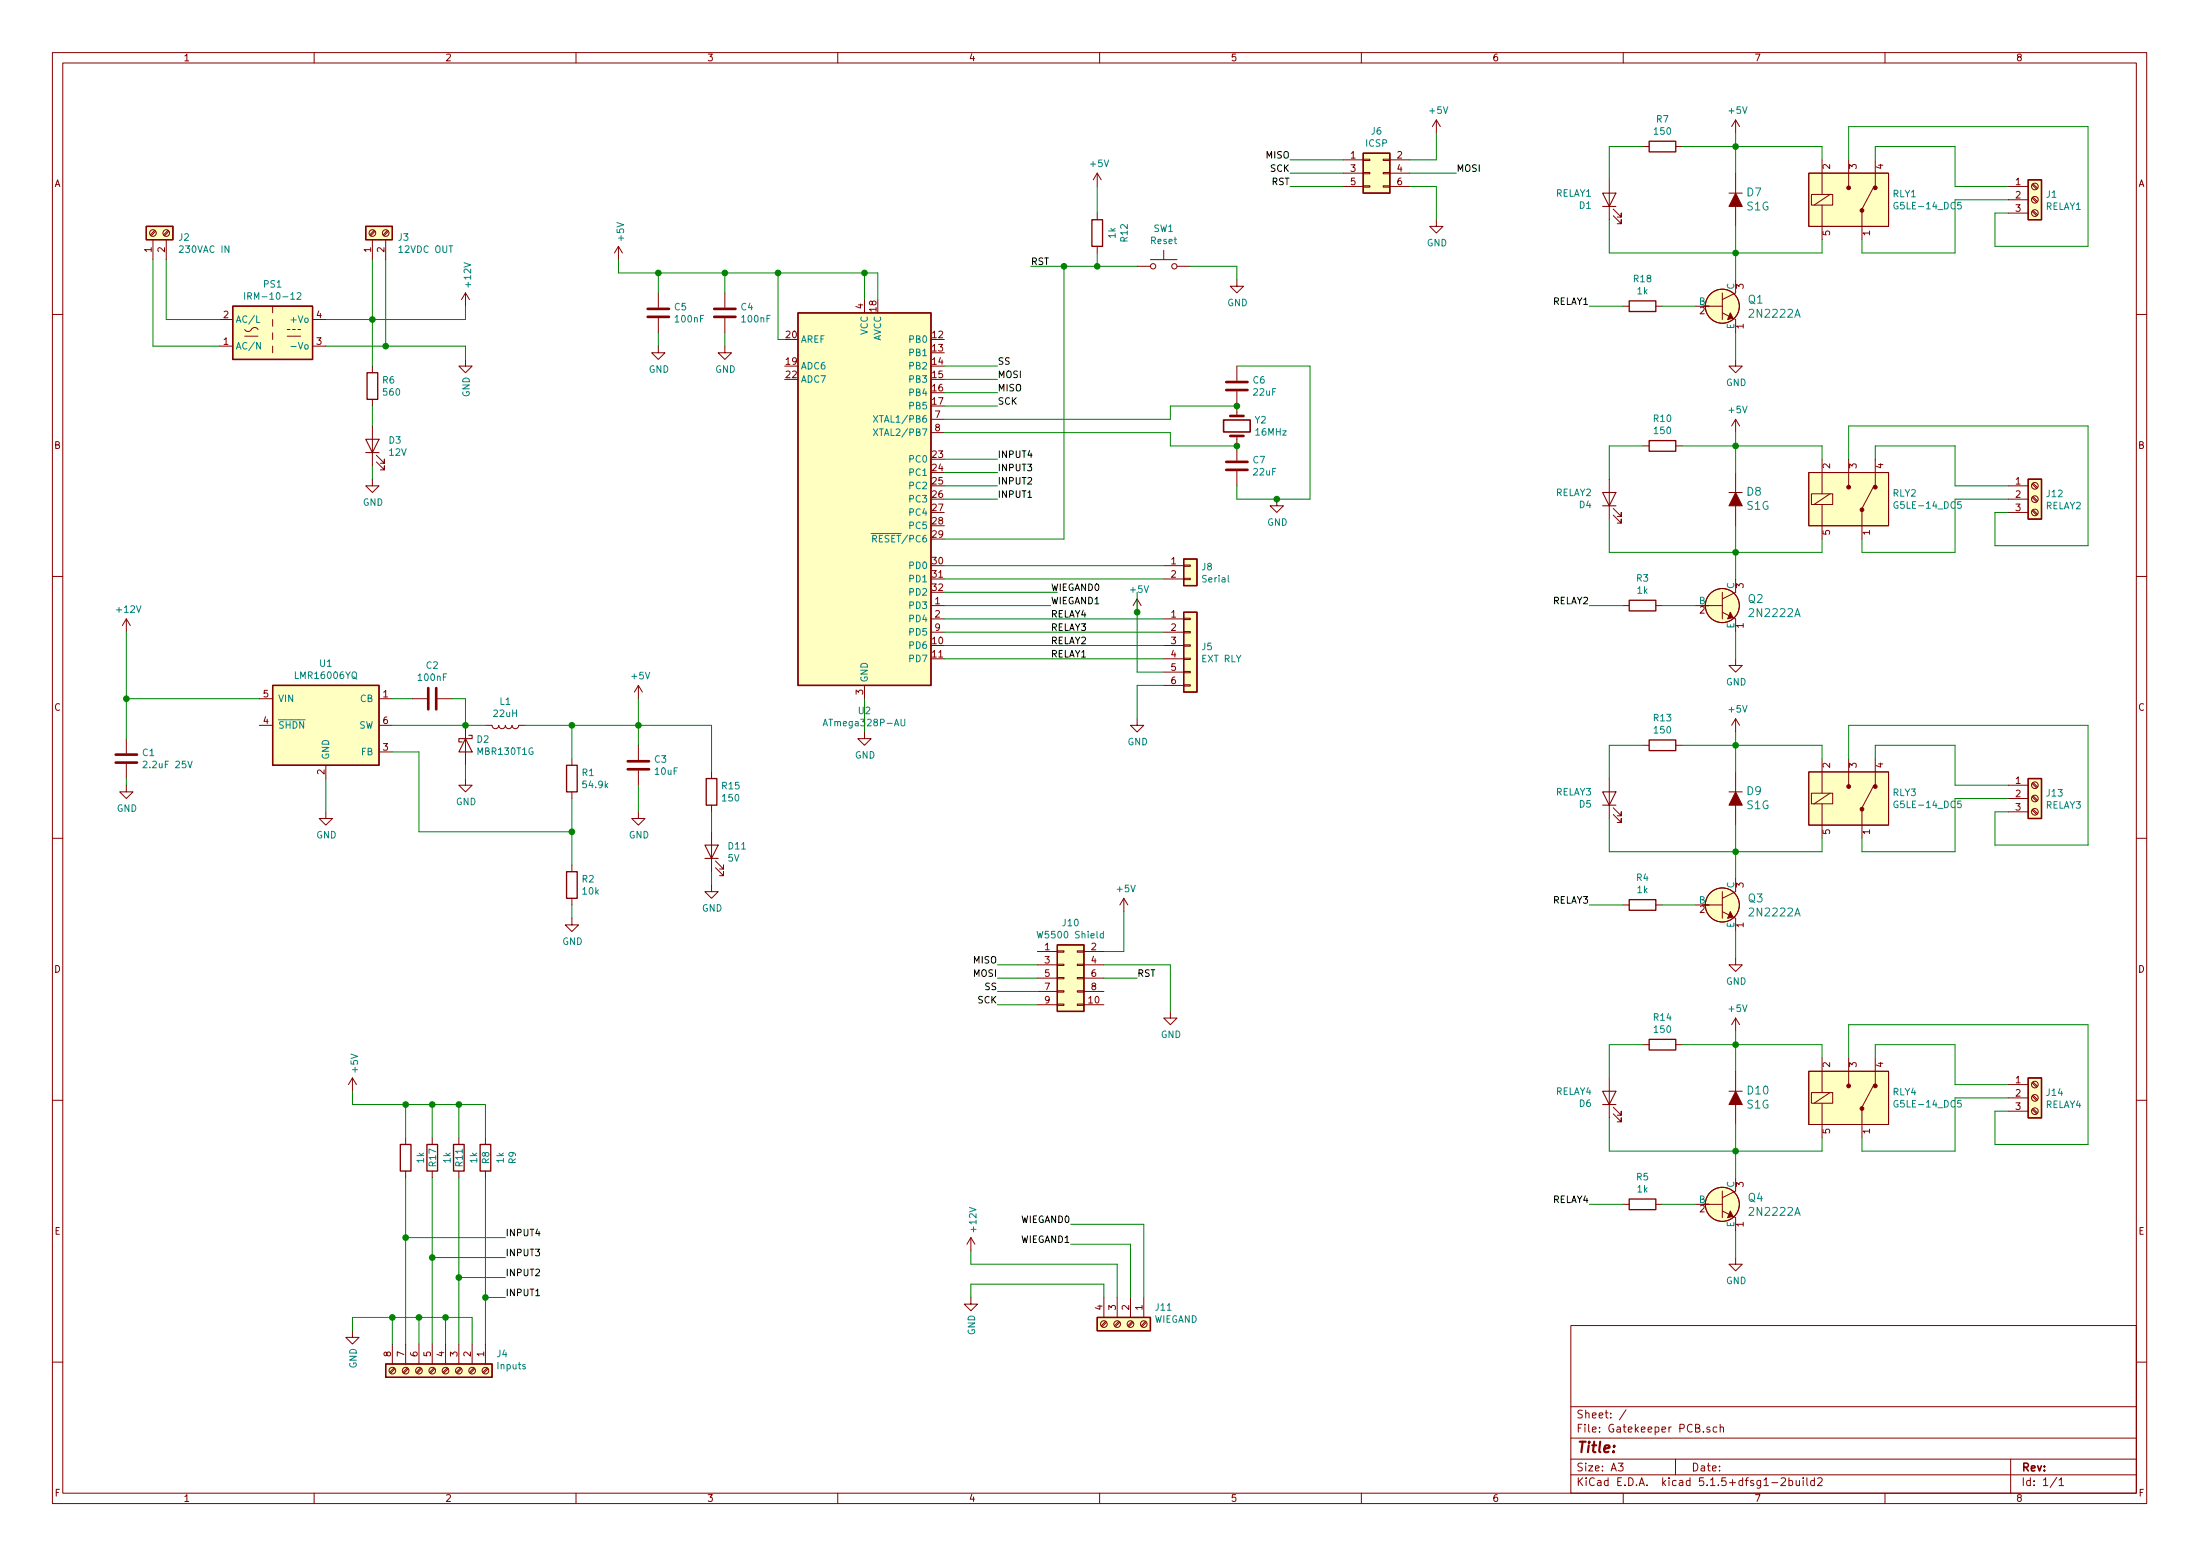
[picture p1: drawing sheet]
<svg xmlns="http://www.w3.org/2000/svg" width="420mm" height="297mm" viewBox="0 0 420 297" stroke-linecap="round" stroke-linejoin="round" font-family="sans-serif">
<g fill="none" stroke="#840000" stroke-width=".19">
<path d="M10 10h400v277h-400zM12 12h396v273.1h-396zM60 10v2M110 10v2M160 10v2M210 10v2M260 10v2M310 10v2M360 10v2M209.5 33.1l-.7 1.2M209.5 33.1v2.5M209.5 33.1l.8 1.2"/>
<path d="M256.5 35.6h3.8M256.5 30.5h3.8M256.5 33.1h3.8M260.3 35.5h1.3v.2h-1.3zM260.3 30.4h1.3v.2h-1.3zM260.3 32.9h1.3v.3h-1.3zM264.2 35.5h1.2v.2h-1.2zM264.2 30.4h1.2v.2h-1.2zM264.2 32.9h1.2v.3h-1.2zM265.4 35.6h3.8M265.4 30.5h3.8M265.4 33.1h3.8"/>
<path d="M274.3 22.9l-.7 1.3M274.3 22.9v2.5M274.3 22.9l.8 1.3M307.3 34.3v7.6M308.1 39.9l1.5 1.5v-.7v.7h-.7M313.7 28h1.3M320 28h1.3M330.2 36.9h2.5M331.5 22.9v2.5M331.5 33.1v3.8M331.5 39.4v3.8M331.5 22.9l-.8 1.3"/>
<path d="M331.5 22.9l.7 1.3M345.4 33.1h15.3v10.1h-15.3zM345.9 37.1h4.1v2.1h-4.1zM348 30.5v6.6M348 39.2v6.6M349.5 37.1l-3 2.1M353.1 30.5v5.1M357.9 35.6l-2.3 4.3M358.1 30.5v5.1M383.5 35.6h3.8M383.5 38.1h3.8M388.1 37.8l.9 .8"/>
<path d="M388.1 35.3l.9 .8M388.3 37.6l.8 .9M388.3 35.1l.8 .8M29.2 45.8v3.8M29.5 44l-.8 .8M29.7 44.2l-.8 .8M31.7 45.8v3.8M32.1 44l-.9 .8M32.3 44.2l-.9 .8M52.1 58.5v1.2M71.1 45.8v3.8M71.5 44l-.9 .8"/>
<path d="M71.6 44.2l-.8 .8M73.7 45.8v3.8M74 44l-.8 .8M74.2 44.2l-.9 .8M88.9 55.9l-.8 1.3M88.9 55.9v2.6M88.9 55.9l.8 1.3M118.1 47l-.8 1.3M118.1 47v2.6M118.1 47l.8 1.3M125.7 55.9v2.8M138.4 55.9v2.8"/>
<path d="M165.1 57.2v2.5M209.5 40.7v1.2M209.5 47v1.3M217.2 50.8h2.5M219.7 49.6h5.1M222.2 47.8v1.8M224.8 50.8h2.5M236.2 53.4v1.2h1.3l-1.3 1.3-1.3-1.3h1.3M274.3 41.9v1.3h1.3l-1.3 1.3-1.3-1.3h1.3M308.1 41.2l1.5 1.5v-.8v.8h-.7M309.9 58.5h1.2M316.2 58.5h1.3"/>
<path d="M323.8 58.5h5.1M328.9 59.7l2.6 1.3v2.5M328.9 55.9v5.1M331.5 53.4v2.5l-2.6 1.3M355.6 40.4v5.4M383.5 40.7h3.8M388.1 40.3l.9 .9M388.3 40.2l.8 .8M10 60h2M41.9 66.1h2.5M41.9 61h2.5M46.7 62.9a.81 .81 0 0 0 .8 .4 .81 .81 0 0 0 .7-.6 .73 .73 0 0 1 1.1 .2"/>
<path d="M46.7 64.2h2.6M52.1 61v1.3M52.1 63.5v1.3M52.1 66.1v1.2M54.9 64.2h2.5M54.9 62.9h.5M55.9 62.9h.5M56.9 62.9h.5M59.7 66.1h2.5M59.7 61h2.5M71.1 69.9v1.3M71.1 76.2v1.3"/>
<path d="M88.9 68.6v1.3h1.3l-1.3 1.3-1.3-1.3h1.3M125.7 66.1v1.2h1.3l-1.3 1.3-1.2-1.3h1.2M125.7 60.7v2.8M138.4 66.1v1.2h1.3l-1.3 1.3-1.2-1.3h1.2M138.4 60.7v2.8M236.2 69.9v2.8M236.2 74.7v4.7M331.5 68.6v1.3h1.2l-1.2 1.3-1.3-1.3h1.3M408 60h2M71.1 91.5v1.2h1.3l-1.3 1.3-1.3-1.3h1.3M71.1 81.3v7.6M71.9 88.2l1.5 1.5v-.8v.8h-.8"/>
<path d="M71.9 86.9l1.5 1.5v-.7v.7h-.8M177.8 80h2.5M177.8 82.6h2.5M236.2 83.2v4.7M236.2 90v2.7M243.8 95.3v1.3h1.3l-1.3 1.2-1.2-1.2h1.2M307.3 91.5v7.6M308.1 98.3l1.5 1.6v-.8v.8h-.7M308.1 97.1l1.5 1.5v-.8v.8h-.7M313.7 85.1h1.3M320 85.1h1.3M330.2 94h2.5"/>
<path d="M331.5 80v2.6M331.5 90.2v3.8M331.5 96.6v3.8M331.5 80l-.8 1.3M331.5 80l.7 1.3M345.4 90.2h15.3v10.2h-15.3zM345.9 94.3h4.1v2h-4.1zM348 87.7v6.6M348 96.3v6.6M349.5 94.3l-3 2M353.1 87.7v5M355.6 97.6v5.3"/>
<path d="M357.9 92.7l-2.3 4.4M358.1 87.7v5M383.5 92.7h3.8M383.5 95.3h3.8M383.5 97.8h3.8M388.1 97.5l.9 .8M388.1 95l.9 .8M388.1 92.4l.9 .9M388.3 97.3l.8 .9M388.3 94.8l.8 .8M388.3 92.2l.8 .9M10 110h2"/>
<path d="M24.1 118.1l-.7 1.3M24.1 118.1v2.6M24.1 118.1l.8 1.3M177.8 115.6h2.5M177.8 118.1h2.5M217.2 114.3l-.8 1.3M217.2 114.3v2.6M217.2 114.3l.7 1.3M222.2 118.1h3.9M222.2 108h3.9M222.2 110.5h3.9M226.1 118h1.2v.3h-1.2z"/>
<path d="M226.1 110.4h1.2v.3h-1.2zM226.1 107.9h1.2v.2h-1.2zM309.9 115.6h1.2M316.2 115.6h1.3M323.8 115.6h5.1M328.9 116.9l2.6 1.2v2.6M328.9 113.1v5M331.5 110.5v2.6l-2.6 1.2M408 110h2M49.5 133.4h2.6M49.5 138.5h2.6M72.4 133.4h2.5"/>
<path d="M72.4 138.5h2.5M78.7 133.4h2.8M83.6 133.4h2.8M88.9 138.5v7.6M92.7 138.5h1.3a.63 .63 0 0 0 .6 .6 .63 .63 0 0 0 .6-.6 .63 .63 0 0 0 .7 .6 .63 .63 0 0 0 .6-.6 .63 .63 0 0 0 .7 .6 .63 .63 0 0 0 .6-.6 .63 .63 0 0 0 .6 .6 .63 .63 0 0 0 .7-.6h1.2M121.9 130.8v2.6M121.9 130.8l-.7 1.3M121.9 130.8l.8 1.3M165.1 139.7v1.3h1.3l-1.3 1.3-1.3-1.3h1.3M165.1 130.8v2.6M177.8 120.7h2.5M217.2 137.2v1.3h1.2l-1.2 1.2-1.3-1.2h1.3"/>
<path d="M222.2 120.7h3.9M222.2 123.2h3.9M222.2 125.8h3.9M222.2 128.3h3.9M222.2 130.8h3.9M226.1 128.2h1.2v.2h-1.2zM226.1 130.7h1.2v.3h-1.2zM226.1 125.6h1.2v.3h-1.2zM226.1 120.6h1.2v.2h-1.2zM226.1 123.1h1.2v.3h-1.2zM331.5 125.8v1.2h1.2l-1.2 1.3-1.3-1.3h1.3M331.5 137.2l-.8 1.3"/>
<path d="M331.5 137.2v2.5M331.5 137.2l.7 1.3M24.1 149.9v1.3h1.3l-1.3 1.2-1.2-1.2h1.2M24.1 141v2.8M24.1 145.8v2.8M62.2 155v1.2h1.3l-1.3 1.3-1.2-1.3h1.2M62.2 146.1v2.5M72.4 143.5h2.5M88.9 148.6v1.3h1.3l-1.3 1.3-1.3-1.3h1.3M109.2 144.8v1.3M109.2 151.2v1.2M121.9 155v1.2h1.3l-1.3 1.3-1.3-1.3h1.3"/>
<path d="M121.9 142.3v2.8M121.9 147.1v2.8M135.9 147.4v1.2M135.9 153.7v1.3M135.9 158.8v7.6M307.3 148.6v7.6M308.1 155.5l1.5 1.5v-.8v.8h-.7M308.1 154.2l1.5 1.5v-.7v.7h-.7M313.7 142.3h1.3M320 142.3h1.3M330.2 151.2h2.5M331.5 147.4v3.8"/>
<path d="M331.5 153.7v3.8M345.4 147.4h15.3v10.1h-15.3zM345.9 151.4h4.1v2.1h-4.1zM348 144.8v6.6M348 153.5v6.6M349.5 151.4l-3 2.1M353.1 144.8v5.1M355.6 154.7v5.4M357.9 149.9l-2.3 4.3M358.1 144.8v5.1M383.5 149.9h3.8M383.5 152.4h3.8"/>
<path d="M383.5 155h3.8M388.1 154.6l.9 .9M388.1 152.1l.9 .8M388.1 149.6l.9 .8M388.3 154.5l.8 .8M388.3 151.9l.8 .9M388.3 149.4l.8 .8M10 160h2M109.2 175.3v1.3h1.3l-1.3 1.2-1.3-1.2h1.3M109.2 165.1v1.3M109.2 171.5v1.3M135.9 168.9v1.3h1.3l-1.3 1.3-1.3-1.3h1.3"/>
<path d="M136.7 165.6l1.5 1.6v-.8v.8h-.8M136.7 164.4l1.5 1.5v-.8v.8h-.8M214.6 171.5l-.7 1.3M214.6 171.5v2.5M214.6 171.5l.8 1.3M309.9 172.8h1.2M316.2 172.8h1.3M323.8 172.8h5.1M328.9 174l2.6 1.3v2.5M328.9 170.2v5.1M331.5 167.7v2.5l-2.6 1.3M408 160h2"/>
<path d="M198.1 181.6h3.8M198.1 191.8h3.8M198.1 184.2h3.8M198.1 186.7h3.8M198.1 189.3h3.8M201.9 191.7h1.3v.2h-1.3zM201.9 189.1h1.3v.3h-1.3zM201.9 184.1h1.3v.2h-1.3zM201.9 181.5h1.3v.3h-1.3zM201.9 186.6h1.3v.3h-1.3zM205.7 191.7h1.3v.2h-1.3zM205.7 189.1h1.3v.3h-1.3z"/>
<path d="M205.7 184.1h1.3v.2h-1.3zM205.7 181.5h1.3v.3h-1.3zM205.7 186.6h1.3v.3h-1.3zM207 181.6h3.8M207 191.8h3.8M207 184.2h3.8M207 186.7h3.8M207 189.3h3.8M223.5 193.1v1.2h1.3l-1.3 1.3-1.3-1.3h1.3M313.7 199.4h1.3M320 199.4h1.3M331.5 182.9v1.3h1.2l-1.2 1.3-1.3-1.3h1.3"/>
<path d="M331.5 194.3v2.6M331.5 194.3l-.8 1.3M331.5 194.3l.7 1.3M10 210h2M67.3 205.8l-.8 1.2M67.3 205.8v2.5M67.3 205.8l.8 1.2M77.5 217.2v1.3M82.5 217.2v1.3M87.6 217.2v1.3M92.7 217.2v1.3M307.3 205.8v7.6"/>
<path d="M308.1 212.6l1.5 1.6v-.8v.8h-.7M308.1 211.4l1.5 1.5v-.8v.8h-.7M330.2 208.3h2.5M331.5 204.5v3.8M331.5 210.9v3.8M345.4 204.5h15.3v10.2h-15.3zM345.9 208.6h4.1v2h-4.1zM348 202v6.6M348 210.6v6.6M349.5 208.6l-3 2M353.1 202v5M355.6 211.9v5.3"/>
<path d="M357.9 207l-2.3 4.4M358.1 202v5M383.5 207h3.8M383.5 209.6h3.8M383.5 212.1h3.8M388.1 211.8l.9 .8M388.1 209.3l.9 .8M388.1 206.7l.9 .9M388.3 211.6l.8 .9M388.3 209.1l.8 .8M388.3 206.5l.8 .9M408 210h2"/>
<path d="M77.5 223.6v1.2M82.5 223.6v1.2M87.6 223.6v1.2M92.7 223.6v1.2M185.4 236.3l-.7 1.2M185.4 236.3v2.5M185.4 236.3l.8 1.2M309.9 229.9h1.2M316.2 229.9h1.3M323.8 229.9h5.1M328.9 231.2l2.6 1.2v2.6M328.9 227.4v5"/>
<path d="M331.5 224.8v2.6l-2.6 1.2M67.3 254v1.3h1.3l-1.3 1.3-1.3-1.3h1.3M74.9 256.6v3.8M77.5 256.6v3.8M80 256.6v3.8M82.5 256.6v3.8M85.1 256.6v3.8M87.6 256.6v3.8M90.2 256.6v3.8M92.7 256.6v3.8M185.4 247.7v1.3h1.3l-1.3 1.2-1.3-1.2h1.3M210.8 247.7v3.8"/>
<path d="M211.2 252.2l-.9 .9M211.3 252.4l-.8 .9M213.4 247.7v3.8M213.7 252.2l-.8 .9M213.9 252.4l-.9 .9M215.9 247.7v3.8M216.2 252.2l-.8 .9M216.4 252.4l-.8 .9M218.4 247.7v3.8M218.8 252.2l-.9 .9M218.9 252.4l-.8 .9M300 253h108v32.1h-108z"/>
<path d="M331.5 240.1v1.2h1.2l-1.2 1.3-1.3-1.3h1.3M10 260h2M75.3 261.1l-.9 .9M75.4 261.3l-.8 .9M77.8 261.1l-.8 .9M78 261.3l-.9 .9M80.3 261.1l-.8 .9M80.5 261.3l-.8 .9M82.9 261.1l-.9 .9M83.1 261.3l-.9 .9M85.4 261.1l-.8 .9M85.6 261.3l-.8 .9"/>
<path d="M88 261.1l-.9 .9M88.1 261.3l-.8 .9M90.5 261.1l-.8 .9M90.7 261.3l-.9 .9M93 261.1l-.8 .9M93.2 261.3l-.8 .9M300 278.5h108M300 274.5h108M300 268.5h108M309 279.3h1l-.5 .6 .4 .1v.7l-.2 .1-.7-.1M310.5 269.1l-1.2 2M320 278.5v3"/>
<path d="M326.5 272.5l-.3-.1-.2 .2v.2l.5 .2v.3h-.5M327.9 272.5l-.4-.1-.3 .3 .1 .6h.6M328.5 272.5l.3-.1 .3 .1 .1 .9M328.5 271.9v1.5M384 278.5v6.6M408 260h2M60 285.1v1.9M110 285.1v1.9M160 285.1v1.9M210 285.1v1.9M260 285.1v1.9M300 281.5h108"/>
<path d="M310 285.1v1.9M338.4 283h1.1M340.2 282.3l.5-.2 .3 .4-.9 1.1h.9M341.7 282.7l.4-.1 .3 .3-.2 .6h-.5M341.7 282.1v1.5M343 282.6l.1 .9 .3 .1 .3-.1M343.7 282.6v1M344.4 282.1v.2M344.4 282.6v1M345.1 282.1v1.3l.2 .2M346.5 282.7l-.4-.1-.3 .3 .1 .6 .2 .1 .4-.1M346.5 282.1v1.5"/>
<path d="M347.1 282.3l.6-.2 .3 .4-.9 1.1h.9M360 285.1v1.9M392.8 282l-1.3 2M393.2 282.5l.5-.4v1.5M393.2 283.6h.9"/>
<circle cx="388.6" cy="35.6" r=".63"/>
<circle cx="388.6" cy="38.1" r=".63"/>
<circle cx="29.2" cy="44.5" r=".63"/>
<circle cx="31.7" cy="44.5" r=".63"/>
<circle cx="71.1" cy="44.5" r=".63"/>
<circle cx="73.7" cy="44.5" r=".63"/>
<circle cx="220.2" cy="50.8" r=".51"/>
<circle cx="224.3" cy="50.8" r=".51"/>
<circle cx="328.9" cy="58.5" r="3.3"/>
<circle cx="388.6" cy="40.7" r=".63"/>
<circle cx="388.6" cy="95.3" r=".63"/>
<circle cx="388.6" cy="97.8" r=".63"/>
<circle cx="388.6" cy="92.7" r=".63"/>
<circle cx="328.9" cy="115.6" r="3.3"/>
<circle cx="388.6" cy="155" r=".63"/>
<circle cx="388.6" cy="152.4" r=".63"/>
<circle cx="388.6" cy="149.9" r=".63"/>
<circle cx="328.9" cy="172.8" r="3.3"/>
<circle cx="388.6" cy="209.6" r=".63"/>
<circle cx="388.6" cy="207" r=".63"/>
<circle cx="388.6" cy="212.1" r=".63"/>
<circle cx="328.9" cy="229.9" r="3.3"/>
<circle cx="210.8" cy="252.8" r=".63"/>
<circle cx="213.4" cy="252.8" r=".63"/>
<circle cx="215.9" cy="252.8" r=".63"/>
<circle cx="218.4" cy="252.8" r=".63"/>
<circle cx="74.9" cy="261.7" r=".63"/>
<circle cx="77.5" cy="261.7" r=".63"/>
<circle cx="80" cy="261.7" r=".63"/>
<circle cx="82.5" cy="261.7" r=".63"/>
<circle cx="85.1" cy="261.7" r=".63"/>
<circle cx="87.6" cy="261.7" r=".63"/>
<circle cx="90.2" cy="261.7" r=".63"/>
<circle cx="92.7" cy="261.7" r=".63"/>
</g>
<g fill="#ffffc2" stroke="#ffffc2" stroke-width=".19">
<path d="M152.4 59.7h25.4v71.1h-25.4z"/>
<path d="M209.5 251.5h10.2v2.5h-10.2z"/>
<path d="M69.8 43.2h5.1v2.6h-5.1z"/>
<path d="M27.9 43.2h5.1v2.6h-5.1z"/>
<path d="M44.4 58.5h15.3v10.1h-15.3z"/>
<path d="M345.4 90.2h15.3v10.2h-15.3z"/>
<path d="M201.9 180.4h5.1v12.7h-5.1z"/>
<path d="M387.3 148.6h2.6v7.6h-2.6z"/>
<path d="M73.7 260.4h20.3v2.5h-20.3z"/>
<path d="M52.1 130.8h20.3v15.3h-20.3z"/>
<path d="M345.4 147.4h15.3v10.1h-15.3z"/>
<path d="M387.3 91.5h2.6v7.6h-2.6z"/>
<path d="M345.4 33.1h15.3v10.1h-15.3z"/>
<path d="M387.3 205.8h2.6v7.6h-2.6z"/>
<path d="M387.3 34.3h2.6v7.6h-2.6z"/>
<path d="M226.1 116.9h2.5v15.2h-2.5z"/>
<path d="M345.4 204.5h15.3v10.2h-15.3z"/>
<path d="M260.3 29.2h5.1v7.7h-5.1z"/>
<path d="M226.1 106.7h2.5v5.1h-2.5z"/>
<circle cx="328.9" cy="115.6" r="3.3"/>
<circle cx="328.9" cy="172.8" r="3.3"/>
<circle cx="328.9" cy="229.9" r="3.3"/>
<circle cx="328.9" cy="58.5" r="3.3"/>
</g>
<g fill="none" stroke="#840000" stroke-width=".25">
<path d="M260.3 29.2h5.1v7.7h-5.1zM315 27h5v2h-5zM387.3 34.3h2.6v7.6h-2.6zM27.9 43.2h5.1v2.6h-5.1zM44.4 58.5h15.3v10.1h-15.3zM69.8 43.2h5.1v2.6h-5.1zM152.4 59.7h25.4v71.1h-25.4zM208.5 41.9h2.1v5.1h-2.1zM311.1 57.4h5.1v2.1h-5.1zM70.1 71.2h2v5h-2zM315 84.1h5v2h-5zM387.3 91.5h2.6v7.6h-2.6z"/>
<path d="M226.1 116.9h2.5v15.2h-2.5zM226.1 106.7h2.5v5.1h-2.5zM311.1 114.6h5.1v2h-5.1zM52.1 130.8h20.3v15.3h-20.3zM108.2 146.1h2v5.1h-2zM134.9 148.6h2v5.1h-2zM315 141.3h5v2h-5zM387.3 148.6h2.6v7.6h-2.6zM108.2 166.4h2v5.1h-2zM311.1 171.7h5.1v2.1h-5.1zM201.9 180.4h5.1v12.7h-5.1zM315 198.4h5v2h-5z"/>
<path d="M76.5 218.5h2v5.1h-2zM81.5 218.5h2.1v5.1h-2.1zM86.6 218.5h2v5.1h-2zM91.7 218.5h2v5.1h-2zM387.3 205.8h2.6v7.6h-2.6zM311.1 228.9h5.1v2h-5.1zM209.5 251.5h10.2v2.5h-10.2zM73.7 260.4h20.3v2.5h-20.3z"/>
</g>
<g fill="none" stroke="#008484" stroke-width=".19">
<path d="M362.4 38.7a.59 .59 0 0 0-.7 .6 .59 .59 0 0 0 .7 .5l.1-.4h-.3M374.5 38.6h-.6v.6l.1-.1 .5 .1v.6l-.2 .1-.4-.1M46.7 55.9v1.2M47.3 56.5l.7-.1v-.4l-.7-.1v1.2M56.7 56l.5-.1 .3 .3-.8 .9h.8M49 60.3v1.3h.6M49.7 65.4v1.2l-.7-1.2v1.2M55.6 66.2h1M166.8 79.3l.8 1.3M167.6 79.3l-.8 1.3M166.8 81.9l.8 1.2M167.6 81.9l-.8 1.2"/>
<path d="M362.4 95.8a.59 .59 0 0 0-.7 .6 .59 .59 0 0 0 .7 .6l.1-.5h-.3M374.5 95.8h-.6v.6l.1-.1 .5 .1v.5l-.2 .1-.4-.1M166.4 101.8h1.2M166.7 102.9l.6-.1 .1-.2-.1-.3-.6-.1v1.3M167 102.9l.4 .6M157.2 138.6l.4-1.3 .4 1.3M157.3 138.2h.6M172.1 137.3v1l.2 .3h.3l.2-.3v-1M27.3 145.4l.5-.1 .3 .4-.8 .9h.8M35.9 145.3l.4 1.3 .4-1.3M362.4 153a.59 .59 0 0 0-.7 .6 .59 .59 0 0 0 .7 .5l.1-.4h-.3M374.5 152.9h-.6v.6l.1-.1 .5 .1v.6l-.2 .1-.4-.1"/>
<path d="M198.1 177.8l.3 1.3 .2-1 .3 1 .3-1.3M210.7 178.3l-.3-.1-.3 .2 .1 .6h.5M210.7 177.8v1.3M362.4 210.1a.59 .59 0 0 0-.7 .6 .59 .59 0 0 0 .7 .6l.1-.5h-.3M374.5 210.1h-.6v.6l.1-.1 .5 .1v.5l-.2 .1-.4-.1"/>
</g>
<g fill="none" stroke="#840000" stroke-width=".51">
<path d="M123.7 59h4.1M136.4 59h4.1M123.7 60.5h4.1M136.4 60.5h4.1M234.2 74.5h4.1M234.2 72.9h4.1M234.9 79.4h2.6M234.2 89.7h4.1M234.2 88.2h4.1M234.9 83.2h2.6M81.8 131.4v4M83.3 131.4v4"/>
<path d="M22.1 145.6h4.1M22.1 144.1h4.1M119.9 146.8h4.1M119.9 145.3h4.1"/>
</g>
<g fill="#840000" stroke="#840000" stroke-width=".19">
<path d="M331.5 208.3l1.2 2.6h-2.5z"/>
<path d="M331.5 151.2l1.2 2.5h-2.5z"/>
<path d="M331.5 94l1.2 2.6h-2.5z"/>
<path d="M331.5 36.9l1.2 2.5h-2.5z"/>
<path d="M330.5 116.9l.5 1-1.1 .2z"/>
<path d="M330.5 174l.5 1-1.1 .3z"/>
<path d="M330.5 231.2l.5 1-1.1 .2z"/>
<path d="M330.5 59.7l.5 1-1.1 .3z"/>
<circle cx="353.1" cy="93" r=".36"/>
<circle cx="355.6" cy="97.3" r=".36"/>
<circle cx="358.1" cy="93" r=".36"/>
<circle cx="353.1" cy="150.2" r=".36"/>
<circle cx="355.6" cy="154.5" r=".36"/>
<circle cx="358.1" cy="150.2" r=".36"/>
<circle cx="353.1" cy="35.9" r=".36"/>
<circle cx="355.6" cy="40.2" r=".36"/>
<circle cx="358.1" cy="35.9" r=".36"/>
<circle cx="353.1" cy="207.3" r=".36"/>
<circle cx="355.6" cy="211.6" r=".36"/>
<circle cx="358.1" cy="207.3" r=".36"/>
</g>
<g fill="none" stroke="#840000" stroke-width=".2">
<path d="M306.1 36.9h2.5l-1.3 2.5zM306.1 39.4h2.5M69.8 83.9h2.6l-1.3 2.5zM69.8 86.4h2.6M306.1 94h2.5l-1.3 2.6zM306.1 96.6h2.5M88.9 141l1.3 2.5h-2.6zM89.5 140.4h.7v.6h-2.6v.6h.7M306.1 151.2h2.5l-1.3 2.5zM306.1 153.7h2.5M134.6 161.3h2.6l-1.3 2.6zM134.6 163.9h2.6"/>
<path d="M306.1 208.3h2.5l-1.3 2.6zM306.1 210.9h2.5"/>
</g>
<path d="M233.7 80.2h5.1v2.3h-5.1z" fill="none" stroke="#840000" stroke-width=".3"/>
<g fill="none" stroke="#008400" stroke-width=".19">
<path d="M209.5 35.6v5.1M246.4 33.1h10.1M246.4 35.6h10.1M246.4 30.5h10.1M269.2 33.1h8.9M269.2 35.6h5.1v6.3M274.3 25.4v5.1h-5.1M313.7 28h-6.4v6.3M321.3 28h26.7v2.5M331.5 25.4v7.7M353.1 30.5v-6.3h45.7v22.8h-17.8v-6.3h2.5M358.1 30.5v-2.5h15.3v7.6h10.1"/>
<path d="M383.5 38.1h-10.1v10.2h-17.8v-2.5M29.2 49.6v16.5h12.7M31.7 49.6v11.4h10.2M71.1 49.6v20.3M73.7 49.6v16.5M88.9 58.5v2.5h-26.7M118.1 49.6v2.5h49.5v5.1M125.7 52.1v3.8M138.4 52.1v3.8M148.6 52.1v12.7h1.3M165.1 52.1v5.1M196.8 50.8h20.4"/>
<path d="M203.2 50.8v52.1h-22.9M209.5 48.3v2.5M227.3 50.8h8.9v2.6M303.5 58.5h6.4M307.3 41.9v6.4h40.7v-2.5M317.5 58.5h6.3M331.5 43.2v10.2M62.2 66.1h26.7v2.5M71.1 77.5v3.8M125.7 63.5v2.6M138.4 63.5v2.6M180.3 72.4h10.2"/>
<path d="M180.3 69.9h10.2M180.3 75h10.2M180.3 77.5h10.2M236.2 69.9h14v25.4h-14v-2.6M236.2 77.5h-12.7v2.5h-43.2M331.5 63.5v5.1M71.1 88.9v2.6M180.3 95.3h10.2M180.3 92.7h10.2M180.3 90.2h10.2M180.3 87.7h10.2M180.3 82.6h43.2v2.5h12.7"/>
<path d="M307.3 99.1v6.3h40.7v-2.5M313.7 85.1h-6.4v6.4M321.3 85.1h26.7v2.6M331.5 82.6v7.6M353.1 87.7v-6.4h45.7v22.9h-17.8v-6.4h2.5M358.1 87.7v-2.6h15.3v7.6h10.1M383.5 95.3h-10.1v10.1h-17.8v-2.5M180.3 108h41.9M180.3 110.5h41.9M180.3 118.1h41.9M180.3 115.6h20.4M180.3 113.1h21.6"/>
<path d="M217.2 113.1v15.2h5M303.5 115.6h6.4M317.5 115.6h6.3M331.5 100.4v10.1M24.1 133.4h25.4M24.1 120.7v20.3M74.9 133.4h3.8M74.9 138.5h17.8M86.4 133.4h2.5v5.1M100.3 138.5h35.6v8.9M109.2 138.5v6.3M121.9 133.4v8.9"/>
<path d="M165.1 133.4v6.3M180.3 123.2h41.9M180.3 120.7h41.9M180.3 125.8h41.9M222.2 130.8h-5v6.4M331.5 120.7v5.1M331.5 139.7v7.7M24.1 148.6v1.3M62.2 148.6v6.4M74.9 143.5h5.1v15.3h29.2M88.9 146.1v2.5M109.2 152.4v12.7"/>
<path d="M121.9 149.9v5.1M135.9 155v3.8M307.3 156.2v6.4h40.7v-2.5M313.7 142.3h-6.4v6.3M321.3 142.3h26.7v2.5M331.5 157.5v10.2M353.1 144.8v-6.3h45.7v22.8h-17.8v-6.3h2.5M358.1 144.8v-2.5h15.3v7.6h10.1M383.5 152.4h-10.1v10.2h-17.8v-2.5M109.2 172.8v2.5M135.9 166.4v2.5M214.6 174v7.6h-3.8"/>
<path d="M303.5 172.8h6.4M317.5 172.8h6.3M331.5 177.8v5.1M190.5 184.2h7.6M190.5 191.8h7.6M190.5 189.3h7.6M190.5 186.7h7.6M210.8 184.2h12.7v8.9M210.8 186.7h6.4M313.7 199.4h-6.4v6.4M321.3 199.4h26.7v2.6M331.5 196.9v7.6"/>
<path d="M67.3 208.3v2.6h25.4v6.3M77.5 210.9v6.3M82.5 210.9v6.3M87.6 210.9v6.3M307.3 213.4v6.3h40.7v-2.5M331.5 214.7v10.1M353.1 202v-6.4h45.7v22.9h-17.8v-6.4h2.5M358.1 202v-2.6h15.3v7.6h10.1M383.5 209.6h-10.1v10.1h-17.8v-2.5M77.5 224.8v31.8M77.5 236.3h19M82.5 224.8v31.8"/>
<path d="M87.6 224.8v31.8M92.7 224.8v31.8M185.4 238.8v2.5h28v6.4M204.5 233.7h13.9v14M204.5 237.5h11.4v10.2M303.5 229.9h6.4M317.5 229.9h6.3M331.5 235v5.1M67.3 254v-2.5h22.9v5.1M74.9 251.5v5.1M80 251.5v5.1M82.5 240.1h14"/>
<path d="M85.1 251.5v5.1M87.6 243.9h8.9M92.7 247.7h3.8M185.4 247.7v-2.6h25.4v2.6"/>
</g>
<g fill="#008400" stroke="#008400" stroke-width=".25">
<circle cx="217.2" cy="116.9" r=".51"/>
<circle cx="331.5" cy="219.7" r=".51"/>
<circle cx="331.5" cy="199.4" r=".51"/>
<circle cx="77.5" cy="236.3" r=".51"/>
<circle cx="203.2" cy="50.8" r=".51"/>
<circle cx="125.7" cy="52.1" r=".51"/>
<circle cx="331.5" cy="28" r=".51"/>
<circle cx="236.2" cy="85.1" r=".51"/>
<circle cx="138.4" cy="52.1" r=".51"/>
<circle cx="74.9" cy="251.5" r=".51"/>
<circle cx="148.6" cy="52.1" r=".51"/>
<circle cx="80" cy="251.5" r=".51"/>
<circle cx="24.1" cy="133.4" r=".51"/>
<circle cx="243.8" cy="95.3" r=".51"/>
<circle cx="85.1" cy="251.5" r=".51"/>
<circle cx="73.7" cy="66.1" r=".51"/>
<circle cx="71.1" cy="61" r=".51"/>
<circle cx="87.6" cy="210.9" r=".51"/>
<circle cx="88.9" cy="138.5" r=".51"/>
<circle cx="82.6" cy="210.9" r=".51"/>
<circle cx="209.6" cy="50.8" r=".51"/>
<circle cx="82.6" cy="240.1" r=".51"/>
<circle cx="236.2" cy="77.5" r=".51"/>
<circle cx="331.5" cy="142.3" r=".51"/>
<circle cx="77.5" cy="210.9" r=".51"/>
<circle cx="109.2" cy="158.8" r=".51"/>
<circle cx="331.5" cy="162.6" r=".51"/>
<circle cx="165.1" cy="52.1" r=".51"/>
<circle cx="331.5" cy="105.4" r=".51"/>
<circle cx="109.2" cy="138.5" r=".51"/>
<circle cx="121.9" cy="138.5" r=".51"/>
<circle cx="92.7" cy="247.7" r=".51"/>
<circle cx="331.5" cy="48.3" r=".51"/>
<circle cx="87.6" cy="243.9" r=".51"/>
<circle cx="331.5" cy="85.1" r=".51"/>
</g>
<text font-size="2.8" fill="#840000" x="301" y="277.3">Title:</text>
<g font-size="2.1" fill="#008484">
<text x="333.6" y="40.2">S1G</text>
<text x="333.7" y="37.5">D7</text>
<text x="333.9" y="57.9">Q1</text>
<text x="334.4" y="60.6">2N2222A</text>
<text x="333.7" y="94.6">D8</text>
<text x="333.6" y="97.3">S1G</text>
<text x="333.9" y="115.1">Q2</text>
<text x="334.4" y="117.8">2N2222A</text>
<text x="333.6" y="154.5">S1G</text>
<text x="333.7" y="151.8">D9</text>
<text x="333.9" y="172.2">Q3</text>
<text x="334.4" y="174.9">2N2222A</text>
<text x="333.8" y="208.9">D10</text>
<text x="333.6" y="211.6">S1G</text>
<text x="333.9" y="229.4">Q4</text>
<text x="334.4" y="232.1">2N2222A</text>
</g>
<g font-size="2.1" fill="#840000">
<text x="301" y="273.5">File: Gatekeeper PCB.sch</text>
<text x="301" y="270.8">Sheet: /</text>
<text x="301" y="280.9">Size: A3</text>
<text x="323" y="280.9">Date:</text>
<text x="386" y="280.9">Rev:</text>
<text x="301" y="283.7">KiCad E.D.A. kicad 5.1.5+dfsg1-2build2</text>
<text x="386" y="283.7">Id: 1/1</text>
</g>
<g font-size="1.8" fill="#840000">
<text x="35" y="11.7">1</text>
<text x="85" y="11.7">2</text>
<text x="135" y="11.7">3</text>
<text x="185" y="11.7">4</text>
<text x="235" y="11.7">5</text>
<text x="285" y="11.7">6</text>
<text x="335" y="11.7">7</text>
<text x="385" y="11.7">8</text>
<text x="10.4" y="35.7">A</text>
<text x="258" y="30.3">1</text>
<text x="258" y="32.8">3</text>
<text x="258" y="35.3">5</text>
<text x="266.9" y="30.3">2</text>
<text x="266.9" y="32.8">4</text>
<text x="266.9" y="35.3">6</text>
<text x="349.5" y="32.3" transform="rotate(-90 349.5 32.3)">2</text>
<text x="354.6" y="32.3" transform="rotate(-90 354.6 32.3)">3</text>
<text x="359.7" y="32.3" transform="rotate(-90 359.7 32.3)">4</text>
<text x="385" y="35.3">1</text>
<text x="408.4" y="35.7">A</text>
<text x="385" y="37.9">2</text>
<text x="385" y="40.4">3</text>
<text x="349.5" y="45" transform="rotate(-90 349.5 45)">5</text>
<text x="357.1" y="45" transform="rotate(-90 357.1 45)">1</text>
<text x="29" y="48.1" transform="rotate(-90 29 48.1)">1</text>
<text x="31.5" y="48.1" transform="rotate(-90 31.5 48.1)">2</text>
<text x="70.9" y="48.1" transform="rotate(-90 70.9 48.1)">1</text>
<text x="73.4" y="48.1" transform="rotate(-90 73.4 48.1)">2</text>
<text x="164.8" y="58.9" transform="rotate(-90 164.8 58.9)">4</text>
<text x="167.4" y="59.4" transform="rotate(-90 167.4 59.4)">18</text>
<text x="324.6" y="60">2</text>
<text x="333" y="55.1" transform="rotate(-90 333 55.1)">3</text>
<text x="42.7" y="65.8">1</text>
<text x="42.7" y="60.7">2</text>
<text x="60.5" y="65.8">3</text>
<text x="60.5" y="60.7">4</text>
<text x="150.2" y="64.6">20</text>
<text x="178.1" y="64.6">12</text>
<text x="333" y="62.7" transform="rotate(-90 333 62.7)">1</text>
<text x="150.2" y="69.6">19</text>
<text x="178.1" y="67.1">13</text>
<text x="178.1" y="69.6">14</text>
<text x="150.2" y="72.2">22</text>
<text x="178.1" y="72.2">15</text>
<text x="178.1" y="74.7">16</text>
<text x="178.1" y="77.3">17</text>
<text x="178.6" y="79.8">7</text>
<text x="178.6" y="82.3">8</text>
<text x="10.4" y="85.7">B</text>
<text x="178.1" y="87.4">23</text>
<text x="178.1" y="90">24</text>
<text x="349.5" y="89.4" transform="rotate(-90 349.5 89.4)">2</text>
<text x="354.6" y="89.4" transform="rotate(-90 354.6 89.4)">3</text>
<text x="359.7" y="89.4" transform="rotate(-90 359.7 89.4)">4</text>
<text x="408.4" y="85.7">B</text>
<text x="178.1" y="92.5">25</text>
<text x="178.1" y="95">26</text>
<text x="385" y="92.5">1</text>
<text x="385" y="95">2</text>
<text x="178.1" y="97.6">27</text>
<text x="178.1" y="100.1">28</text>
<text x="385" y="97.6">3</text>
<text x="178.1" y="102.7">29</text>
<text x="178.1" y="107.7">30</text>
<text x="223.7" y="107.7">1</text>
<text x="349.5" y="102.1" transform="rotate(-90 349.5 102.1)">5</text>
<text x="357.1" y="102.1" transform="rotate(-90 357.1 102.1)">1</text>
<text x="178.1" y="110.3">31</text>
<text x="178.1" y="112.8">32</text>
<text x="223.7" y="110.3">2</text>
<text x="333" y="112.3" transform="rotate(-90 333 112.3)">3</text>
<text x="178.6" y="115.4">1</text>
<text x="178.6" y="117.9">2</text>
<text x="223.7" y="117.9">1</text>
<text x="324.6" y="117.1">2</text>
<text x="333" y="119.9" transform="rotate(-90 333 119.9)">1</text>
<text x="178.1" y="123">10</text>
<text x="178.1" y="125.5">11</text>
<text x="178.6" y="120.4">9</text>
<text x="223.7" y="120.4">2</text>
<text x="223.7" y="123">3</text>
<text x="223.7" y="125.5">4</text>
<text x="223.7" y="128.1">5</text>
<text x="223.7" y="130.6">6</text>
<text x="10.4" y="135.7">C</text>
<text x="50.3" y="133.1">5</text>
<text x="73.2" y="133.1">1</text>
<text x="164.8" y="132.6" transform="rotate(-90 164.8 132.6)">3</text>
<text x="408.4" y="135.7">C</text>
<text x="50.3" y="138.2">4</text>
<text x="73.2" y="143.3">3</text>
<text x="73.2" y="138.2">6</text>
<text x="62" y="147.8" transform="rotate(-90 62 147.8)">2</text>
<text x="349.5" y="146.6" transform="rotate(-90 349.5 146.6)">2</text>
<text x="354.6" y="146.6" transform="rotate(-90 354.6 146.6)">3</text>
<text x="359.7" y="146.6" transform="rotate(-90 359.7 146.6)">4</text>
<text x="385" y="149.6">1</text>
<text x="385" y="152.2">2</text>
<text x="385" y="154.7">3</text>
<text x="349.5" y="159.3" transform="rotate(-90 349.5 159.3)">5</text>
<text x="357.1" y="159.3" transform="rotate(-90 357.1 159.3)">1</text>
<text x="333" y="169.4" transform="rotate(-90 333 169.4)">3</text>
<text x="324.6" y="174.3">2</text>
<text x="333" y="177" transform="rotate(-90 333 177)">1</text>
<text x="10.4" y="185.7">D</text>
<text x="199.5" y="181.4">1</text>
<text x="199.5" y="183.9">3</text>
<text x="208.4" y="181.4">2</text>
<text x="208.4" y="183.9">4</text>
<text x="408.4" y="185.7">D</text>
<text x="199.5" y="186.5">5</text>
<text x="199.5" y="189">7</text>
<text x="199.5" y="191.6">9</text>
<text x="207.9" y="191.6">10</text>
<text x="208.4" y="186.5">6</text>
<text x="208.4" y="189">8</text>
<text x="349.5" y="203.7" transform="rotate(-90 349.5 203.7)">2</text>
<text x="354.6" y="203.7" transform="rotate(-90 354.6 203.7)">3</text>
<text x="359.7" y="203.7" transform="rotate(-90 359.7 203.7)">4</text>
<text x="385" y="206.8">1</text>
<text x="385" y="209.3">2</text>
<text x="385" y="211.9">3</text>
<text x="349.5" y="216.4" transform="rotate(-90 349.5 216.4)">5</text>
<text x="357.1" y="216.4" transform="rotate(-90 357.1 216.4)">1</text>
<text x="333" y="226.6" transform="rotate(-90 333 226.6)">3</text>
<text x="324.6" y="231.4">2</text>
<text x="10.4" y="235.7">E</text>
<text x="333" y="234.2" transform="rotate(-90 333 234.2)">1</text>
<text x="408.4" y="235.7">E</text>
<text x="210.6" y="250.1" transform="rotate(-90 210.6 250.1)">4</text>
<text x="213.1" y="250.1" transform="rotate(-90 213.1 250.1)">3</text>
<text x="215.6" y="250.1" transform="rotate(-90 215.6 250.1)">2</text>
<text x="218.2" y="250.1" transform="rotate(-90 218.2 250.1)">1</text>
<text x="74.7" y="259" transform="rotate(-90 74.7 259)">8</text>
<text x="77.2" y="259" transform="rotate(-90 77.2 259)">7</text>
<text x="79.8" y="259" transform="rotate(-90 79.8 259)">6</text>
<text x="82.3" y="259" transform="rotate(-90 82.3 259)">5</text>
<text x="84.8" y="259" transform="rotate(-90 84.8 259)">4</text>
<text x="87.4" y="259" transform="rotate(-90 87.4 259)">3</text>
<text x="89.9" y="259" transform="rotate(-90 89.9 259)">2</text>
<text x="92.5" y="259" transform="rotate(-90 92.5 259)">1</text>
<text x="10.5" y="285.7">F</text>
<text x="35" y="286.7">1</text>
<text x="85" y="286.7">2</text>
<text x="135" y="286.7">3</text>
<text x="185" y="286.7">4</text>
<text x="235" y="286.7">5</text>
<text x="285" y="286.7">6</text>
<text x="335" y="286.7">7</text>
<text x="385" y="286.7">8</text>
<text x="408.5" y="285.7">F</text>
</g>
<g font-size="1.8" fill="#008484">
<text x="273.1" y="21.7">+5V</text>
<text x="316.4" y="23.4">R7</text>
<text x="330.3" y="21.7">+5V</text>
<text x="260.8" y="28">ICSP</text>
<text x="261.9" y="25.7">J6</text>
<text x="316" y="25.7">150</text>
<text x="208.3" y="31.9">+5V</text>
<text x="297.1" y="37.6">RELAY1</text>
<text x="301.7" y="39.9">D1</text>
<text x="361.5" y="37.7">RLY1</text>
<text x="362.3" y="40">G5LE-14_DC5</text>
<text x="390.7" y="40.1">RELAY1</text>
<text x="390.9" y="37.8">J1</text>
<text x="34.2" y="46">J2</text>
<text x="76.1" y="46">J3</text>
<text x="119.2" y="45.9" transform="rotate(-90 119.2 45.9)">+5V</text>
<text x="213.1" y="45.5" transform="rotate(-90 213.1 45.5)">1k</text>
<text x="215.4" y="46.1" transform="rotate(-90 215.4 46.1)">R12</text>
<text x="219.8" y="46.6">Reset</text>
<text x="220.3" y="44.3">SW1</text>
<text x="272.5" y="47">GND</text>
<text x="34.6" y="48.3">230VAC IN</text>
<text x="76.3" y="48.3">12VDC OUT</text>
<text x="312.1" y="53.9">R18</text>
<text x="47.9" y="57.2">IRM-10-12</text>
<text x="50.4" y="54.9">PS1</text>
<text x="90" y="54.7" transform="rotate(-90 90 54.7)">+12V</text>
<text x="128.9" y="59.2">C5</text>
<text x="141.6" y="59.2">C4</text>
<text x="234.4" y="58.5">GND</text>
<text x="312.7" y="56.2">1k</text>
<text x="324.5" y="58.2">B</text>
<text x="331.2" y="55.3" transform="rotate(-90 331.2 55.3)">C</text>
<text x="45" y="61.6">AC/L</text>
<text x="55.9" y="61.6">+Vo</text>
<text x="129.1" y="61.6">100nF</text>
<text x="141.8" y="61.6">100nF</text>
<text x="152.9" y="65.4">AREF</text>
<text x="165.7" y="64" transform="rotate(-90 165.7 64)">VCC</text>
<text x="168.3" y="65.2" transform="rotate(-90 168.3 65.2)">AVCC</text>
<text x="173.9" y="65.4">PB0</text>
<text x="331.2" y="62.9" transform="rotate(-90 331.2 62.9)">E</text>
<text x="45" y="66.7">AC/N</text>
<text x="56.3" y="66.7">-Vo</text>
<text x="123.9" y="71.2">GND</text>
<text x="136.6" y="71.2">GND</text>
<text x="152.9" y="70.5">ADC6</text>
<text x="173.9" y="68">PB1</text>
<text x="173.9" y="70.5">PB2</text>
<text x="73.1" y="73.2">R6</text>
<text x="73.3" y="75.5">560</text>
<text x="89.7" y="75.8" transform="rotate(-90 89.7 75.8)">GND</text>
<text x="152.9" y="73.1">ADC7</text>
<text x="173.9" y="73.1">PB3</text>
<text x="173.9" y="75.6">PB4</text>
<text x="239.3" y="73.2">C6</text>
<text x="239.5" y="75.5">22uF</text>
<text x="329.6" y="73.7">GND</text>
<text x="167.8" y="80.7">XTAL1/PB6</text>
<text x="167.8" y="83.2">XTAL2/PB7</text>
<text x="173.9" y="78.1">PB5</text>
<text x="239.7" y="80.8">Y2</text>
<text x="239.9" y="83.1">16MHz</text>
<text x="315.9" y="80.6">R10</text>
<text x="316" y="82.9">150</text>
<text x="330.3" y="78.9">+5V</text>
<text x="74.3" y="84.7">D3</text>
<text x="74.4" y="87">12V</text>
<text x="173.9" y="88.3">PC0</text>
<text x="239.3" y="88.5">C7</text>
<text x="173.9" y="90.8">PC1</text>
<text x="173.9" y="93.4">PC2</text>
<text x="173.9" y="95.9">PC3</text>
<text x="239.5" y="90.8">22uF</text>
<text x="297.1" y="94.7">RELAY2</text>
<text x="361.5" y="94.8">RLY2</text>
<text x="390.9" y="94.9">J12</text>
<text x="69.3" y="96.6">GND</text>
<text x="173.9" y="98.5">PC4</text>
<text x="173.9" y="101">PC5</text>
<text x="242" y="100.4">GND</text>
<text x="301.7" y="97">D4</text>
<text x="362.3" y="97.1">G5LE-14_DC5</text>
<text x="390.7" y="97.2">RELAY2</text>
<text x="167.5" y="103.5">RESET/PC6</text>
<text x="173.9" y="108.6">PD0</text>
<text x="173.9" y="111.2">PD1</text>
<text x="173.9" y="113.7">PD2</text>
<text x="216" y="113.2">+5V</text>
<text x="229.6" y="108.9">J8</text>
<text x="229.8" y="111.2">Serial</text>
<text x="312.6" y="111">R3</text>
<text x="312.7" y="113.3">1k</text>
<text x="331.2" y="112.4" transform="rotate(-90 331.2 112.4)">C</text>
<text x="22.4" y="117">+12V</text>
<text x="173.9" y="116.2">PD3</text>
<text x="173.9" y="118.8">PD4</text>
<text x="324.5" y="115.4">B</text>
<text x="173.9" y="123.9">PD6</text>
<text x="173.9" y="121.3">PD5</text>
<text x="229.6" y="124.1">J5</text>
<text x="331.2" y="120" transform="rotate(-90 331.2 120)">E</text>
<text x="56.6" y="129.6">LMR16006YQ</text>
<text x="61.1" y="127.3">U1</text>
<text x="80" y="130">100nF</text>
<text x="81.4" y="127.7">C2</text>
<text x="120.7" y="129.7">+5V</text>
<text x="165.7" y="130.3" transform="rotate(-90 165.7 130.3)">GND</text>
<text x="173.9" y="126.4">PD7</text>
<text x="229.5" y="126.4">EXT RLY</text>
<text x="329.6" y="130.8">GND</text>
<text x="53.1" y="134">VIN</text>
<text x="68.8" y="134">CB</text>
<text x="94.4" y="136.9">22uH</text>
<text x="95.5" y="134.6">L1</text>
<text x="164" y="136.3">U2</text>
<text x="315.9" y="137.7">R13</text>
<text x="330.3" y="136">+5V</text>
<text x="53.1" y="139.1">SHDN</text>
<text x="68.5" y="139.1">SW</text>
<text x="91.1" y="141.8">D2</text>
<text x="158" y="138.6">ATmega328P-AU</text>
<text x="215.3" y="142.3">GND</text>
<text x="316" y="140">150</text>
<text x="27.3" y="144.3">C1</text>
<text x="27.9" y="146.6">2.2uF 25V</text>
<text x="62.9" y="145.1" transform="rotate(-90 62.9 145.1)">GND</text>
<text x="69" y="144.2">FB</text>
<text x="91.3" y="144.1">MBR130T1G</text>
<text x="111.2" y="148.1">R1</text>
<text x="125" y="145.6">C3</text>
<text x="125.2" y="147.9">10uF</text>
<text x="163.3" y="144.8">GND</text>
<text x="22.3" y="155">GND</text>
<text x="87.1" y="153.7">GND</text>
<text x="111.5" y="150.5">54.9k</text>
<text x="137.9" y="150.7">R15</text>
<text x="138.1" y="153">150</text>
<text x="297.1" y="151.9">RELAY3</text>
<text x="301.7" y="154.2">D5</text>
<text x="361.5" y="152">RLY3</text>
<text x="362.3" y="154.3">G5LE-14_DC5</text>
<text x="390.7" y="154.4">RELAY3</text>
<text x="390.9" y="152.1">J13</text>
<text x="60.4" y="160.1">GND</text>
<text x="120.1" y="160.1">GND</text>
<text x="139" y="164.5">5V</text>
<text x="139.2" y="162.2">D11</text>
<text x="111.2" y="168.5">R2</text>
<text x="111.3" y="170.8">10k</text>
<text x="213.4" y="170.3">+5V</text>
<text x="312.6" y="168.2">R4</text>
<text x="312.7" y="170.5">1k</text>
<text x="324.5" y="172.5">B</text>
<text x="331.2" y="169.6" transform="rotate(-90 331.2 169.6)">C</text>
<text x="134.1" y="174">GND</text>
<text x="198.8" y="179.1">W5500 Shield</text>
<text x="203" y="176.8">J10</text>
<text x="331.2" y="177.2" transform="rotate(-90 331.2 177.2)">E</text>
<text x="107.4" y="180.4">GND</text>
<text x="329.6" y="188">GND</text>
<text x="315.9" y="194.9">R14</text>
<text x="316" y="197.2">150</text>
<text x="330.3" y="193.2">+5V</text>
<text x="221.7" y="198.2">GND</text>
<text x="68.4" y="204.7" transform="rotate(-90 68.4 204.7)">+5V</text>
<text x="297.1" y="209">RELAY4</text>
<text x="361.5" y="209.1">RLY4</text>
<text x="390.9" y="209.2">J14</text>
<text x="301.7" y="211.3">D6</text>
<text x="362.3" y="211.4">G5LE-14_DC5</text>
<text x="390.7" y="211.5">RELAY4</text>
<text x="81" y="222" transform="rotate(-90 81 222)">1k</text>
<text x="86.1" y="222" transform="rotate(-90 86.1 222)">1k</text>
<text x="91.1" y="222" transform="rotate(-90 91.1 222)">1k</text>
<text x="96.2" y="222" transform="rotate(-90 96.2 222)">1k</text>
<text x="83.3" y="222.6" transform="rotate(-90 83.3 222.6)">R17</text>
<text x="88.4" y="222.6" transform="rotate(-90 88.4 222.6)">R11</text>
<text x="93.4" y="222.1" transform="rotate(-90 93.4 222.1)">R8</text>
<text x="98.5" y="222.1" transform="rotate(-90 98.5 222.1)">R9</text>
<text x="312.6" y="225.3">R5</text>
<text x="312.7" y="227.6">1k</text>
<text x="331.2" y="226.7" transform="rotate(-90 331.2 226.7)">C</text>
<text x="324.5" y="229.7">B</text>
<text x="186.5" y="235" transform="rotate(-90 186.5 235)">+12V</text>
<text x="331.2" y="234.3" transform="rotate(-90 331.2 234.3)">E</text>
<text x="329.6" y="245.1">GND</text>
<text x="220.8" y="250.2">J11</text>
<text x="186.2" y="254.9" transform="rotate(-90 186.2 254.9)">GND</text>
<text x="220.3" y="252.5">WIEGAND</text>
<text x="68.1" y="261.3" transform="rotate(-90 68.1 261.3)">GND</text>
<text x="94.9" y="259.1">J4</text>
<text x="95.1" y="261.4">Inputs</text>
</g>
<g font-size="1.8">
<text x="241.9" y="30.3">MISO</text>
<text x="242.6" y="32.8">SCK</text>
<text x="242.8" y="35.3">RST</text>
<text x="278.1" y="32.8">MOSI</text>
<text x="196.8" y="50.6">RST</text>
<text x="296.5" y="58.2">RELAY1</text>
<text x="190.5" y="69.6">SS</text>
<text x="190.5" y="74.7">MISO</text>
<text x="190.5" y="77.3">SCK</text>
<text x="190.5" y="72.2">MOSI</text>
<text x="190.5" y="90">INPUT3</text>
<text x="190.5" y="87.4">INPUT4</text>
<text x="190.5" y="95">INPUT1</text>
<text x="190.5" y="92.5">INPUT2</text>
<text x="200.7" y="112.8">WIEGAND0</text>
<text x="200.7" y="117.9">RELAY4</text>
<text x="200.7" y="115.4">WIEGAND1</text>
<text x="296.5" y="115.4">RELAY2</text>
<text x="200.7" y="125.5">RELAY1</text>
<text x="200.7" y="123">RELAY2</text>
<text x="200.7" y="120.4">RELAY3</text>
<text x="296.5" y="172.5">RELAY3</text>
<text x="186" y="183.9">MISO</text>
<text x="186" y="186.5">MOSI</text>
<text x="186.8" y="191.6">SCK</text>
<text x="188.1" y="189">SS</text>
<text x="217.2" y="186.5">RST</text>
<text x="194.9" y="233.5">WIEGAND0</text>
<text x="296.5" y="229.7">RELAY4</text>
<text x="96.5" y="236">INPUT4</text>
<text x="96.5" y="239.8">INPUT3</text>
<text x="194.9" y="237.3">WIEGAND1</text>
<text x="96.5" y="243.6">INPUT2</text>
<text x="96.5" y="247.4">INPUT1</text>
</g>
</svg>
